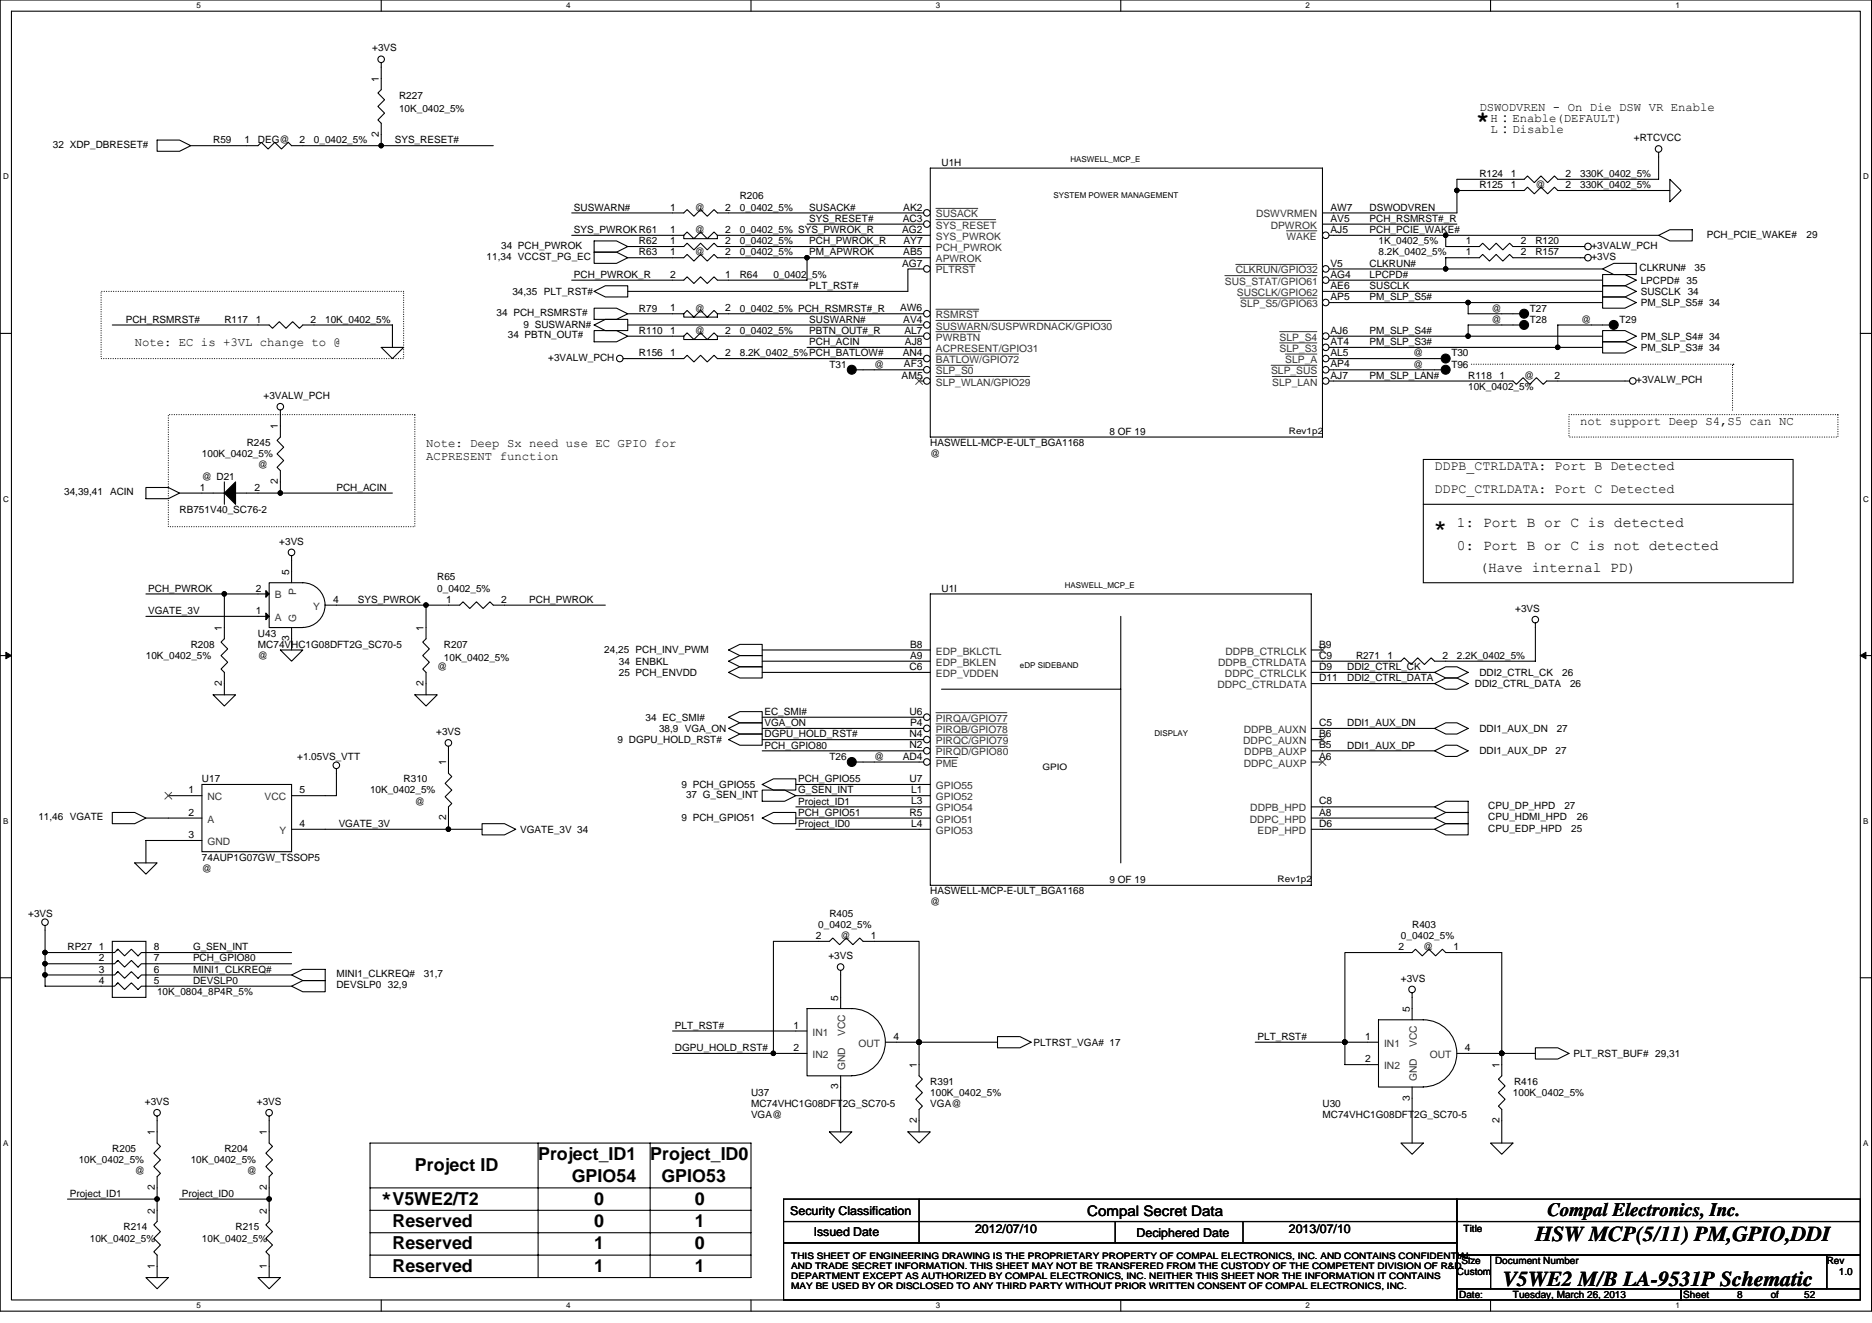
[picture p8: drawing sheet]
<svg xmlns="http://www.w3.org/2000/svg" width="297mm" height="210mm" viewBox="0 0 297 210" stroke-linecap="round" stroke-linejoin="round" font-family="sans-serif">
<path d="M0 0h297v208h-297zM1.8 1.8h293.4v204.4h-293.4z" fill="none" stroke="#000" stroke-width=".17"/>
<g fill="#fff">
<path d="M31.2 .2h.7v1.4h-.7z"/>
<path d="M31.2 206.4h.7v1.5h-.7z"/>
</g>
<path d="M60.5 0v1.8M60.5 206.2v1.8" fill="none" stroke="#000" stroke-width=".17"/>
<g fill="#fff">
<path d="M89.8 .2h.7v1.4h-.7z"/>
<path d="M89.8 206.4h.7v1.5h-.7z"/>
</g>
<path d="M119.2 0v1.8M119.2 206.2v1.8" fill="none" stroke="#000" stroke-width=".17"/>
<g fill="#fff">
<path d="M148.5 .2h.7v1.4h-.7z"/>
<path d="M148.5 206.4h.7v1.5h-.7z"/>
</g>
<path d="M177.8 0v1.8M177.8 206.2v1.8" fill="none" stroke="#000" stroke-width=".17"/>
<g fill="#fff">
<path d="M207.2 .2h.7v1.4h-.7z"/>
<path d="M207.2 206.4h.7v1.5h-.7z"/>
</g>
<path d="M236.5 0v1.8M236.5 206.2v1.8" fill="none" stroke="#000" stroke-width=".17"/>
<g fill="#fff">
<path d="M265.9 .2h.6v1.4h-.6z"/>
<path d="M265.9 206.4h.6v1.5h-.6z"/>
<path d="M.5 27.3h.9v1.4h-.9z"/>
<path d="M295.6 27.3h.9v1.4h-.9z"/>
<path d="M.5 78.4h.9v1.5h-.9z"/>
<path d="M295.6 78.4h.9v1.5h-.9z"/>
</g>
<path d="M0 52.9h1.8M295.2 52.9h1.8" fill="none" stroke="#000" stroke-width=".17"/>
<g fill="#fff">
<path d="M.5 129.6h.8v1.4h-.8z"/>
<path d="M295.6 129.6h.9v1.4h-.9z"/>
</g>
<path d="M0 104h1.8M295.2 104h1.8" fill="none" stroke="#000" stroke-width=".17"/>
<path d="M.9 103.5l.9 .5-.9 .5zM295.2 104l.9-.5v1z" fill="#000" stroke="#000" stroke-width=".16"/>
<g fill="#fff">
<path d="M.5 180.7h.8v1.4h-.8z"/>
<path d="M295.6 180.7h.9v1.4h-.9z"/>
</g>
<g fill="none" stroke="#000" stroke-width=".17">
<path d="M60.5 9.9v2.5M24.9 22.2h3.6l1.8 .9-1.8 .9h-3.6zM30.3 23.1h8.9M60.5 21.3v1.8M78.3 23.1h-30.3M90.7 37.3h16M90.7 33.8h16M94.3 38.2h3.5l1.8 .9-1.8 .9h-3.5zM99.6 39.1h7.1M115.6 39.1h30.2M115.6 37.3h30.2M115.6 33.8h30.2"/>
<path d="M128.1 35.6h17.7M147.6 26.7h62.2v42.6h-62.2zM211.6 37.3h17.8v1.8h3.6M211.6 35.6h19.6M229.4 37.3h33.8M231.2 30.2h8.9M240.1 28.4h-8.9v5.4h-19.6M241.8 39.1h9.7M249 30.2h16M263.2 24.2v4.2h-14.2M263.2 37.3l1.8-.9h3.5v1.8h-3.5zM265 28.4l1.7 1.8-1.7 1.8z"/>
<path d="M17.8 51.6h23.1M49.8 51.6h12.5v3.5M60.5 55.1h3.5l-1.7 1.8zM90.7 44.4h16M94.3 52.5h3.5l1.8 .8-1.8 .9h-3.5zM94.3 40h3.5l1.8 .9-1.8 .9h-3.5zM94.3 48.9h3.5l1.8 .9-1.8 .9h-3.5zM94.3 46.2l1.8-.9h3.5v1.8h-3.5zM94.3 51.6l1.8-.9h3.5v1.8h-3.5zM99.6 40.9h7.1M99.6 49.8h7.1M99.6 53.3h7.1"/>
<path d="M99.6 51.6h46.2M106.7 56.9h-7.8M115.6 49.8h30.2M115.6 53.3h30.2M115.6 56.9h30.2M115.6 40.9h12.5v3.5h-12.5M128.1 40.9h17.7M128.1 55.1h17.7M138.7 58.7h7.1M145.8 42.7h-1.7v3.5h-44.5M211.6 53.3h42.7M211.6 55.1h42.7"/>
<path d="M211.6 48h42.7M211.6 56.9h14.2M211.6 58.7h14.2M211.6 46.2h42.7M211.6 44.4h42.7M211.6 42.7h42.7M233 48v1.8h5.3M233 40.9h-3.6v1.8M238.3 51.6h-5.3v1.7M241.8 40.9h9.7M252.5 51.6h-5.3v3.5M254.3 45.3h3.5l1.8 .9-1.8 .9h-3.5z"/>
<path d="M254.3 54.2h3.5l1.8 .9-1.8 .9h-3.5zM254.3 52.5h3.5l1.8 .8-1.8 .9h-3.5zM254.3 47.1h3.5l1.8 .9-1.8 .9h-3.5zM254.3 42.7l1.8-.9h3.5v1.8h-3.5zM254.3 43.6h3.5l1.8 .8-1.8 .9h-3.5zM23.2 77.3h3.5l1.8 .9-1.8 .9h-3.5zM28.5 78.2h3.5M44.5 65.1v2.5M44.5 76.5v1.7M62.3 78.2h-21.4M211.6 60.5h26.7M225.8 72.9h58.7v19.6h-58.7z"/>
<path d="M247.2 60.5h11.4M23.2 97.8h17.7M23.2 94.2h12.4v5.4M35.6 94.2h5.3M46.3 88.2v2.5M67.6 96v3.6M71.2 96h-17.8M80 96h16.1M225.8 80h58.7M243.6 98.8v6.1h-14.2M33.8 110.2h3.6l-1.8 1.8zM35.6 108.5v1.7"/>
<path d="M44.5 103.1h3.5l-1.7 1.8zM46.3 101.3v1.8M65.8 110.2h3.6l-1.8 1.8zM67.6 108.5v1.7M71.2 118.4v2.5M115.6 103.1l1.8-.9h3.5v1.8h-3.5zM115.6 104.9l1.8-.9h3.5v1.8h-3.5zM115.6 106.7l1.8-.9h3.5v1.8h-3.5zM115.6 115.6l1.8-.9h3.5v1.8h-3.5zM115.6 117.3l1.8-.8h3.5v1.7h-3.5zM115.6 113.8l1.8-.9h3.5v1.8h-3.5zM120.9 117.3h24.9"/>
<path d="M120.9 115.6h24.9M120.9 103.1h24.9M120.9 104.9h24.9M120.9 106.7h24.9M120.9 113.8h24.9M120.9 119.1h24.9M209.8 104.9h10.7M209.8 106.7h17.8M209.8 119.1h17.8M209.8 115.6h17.8M209.8 108.5h17.8M227.6 106.7l1.8-.9h1.8l1.8 .9-1.8 .9h-1.8z"/>
<path d="M227.6 108.5l1.8-.9h1.8l1.8 .9-1.8 .8h-1.8zM227.6 115.6l1.8-.9h1.8l1.8 .9-1.8 .9h-1.8zM227.6 119.1l1.8-.9h1.8l1.8 .9-1.8 .9h-1.8zM17.8 128.9h3.6l1.8 .9-1.8 .9h-3.6zM21.4 136.9h3.5l-1.7 1.8zM23.2 129.8h3.5M26.7 133.3h-3.5v3.6M53.4 122v4.2h-1.8M71.2 129.8v1.8M76.5 131.6h-24.9M76.5 130.7h3.5l1.8 .9-1.8 .9h-3.5zM120.9 129.8l1.8-.9h3.6v1.8h-3.6z"/>
<path d="M120.9 124.5l1.8-.9h3.6v1.7h-3.6zM120.9 125.3h3.6l1.8 .9-1.8 .9h-3.6zM126.3 128h19.5M126.3 126.2h19.5M126.3 124.5h19.5M126.3 129.8h19.5M126.3 131.6h19.5M138.7 120.9h7.1M209.8 131.6h17.8M209.8 129.8h17.8M209.8 128h17.8M227.6 131.6l1.8-.9h3.6v1.8h-3.6z"/>
<path d="M227.6 129.8l1.8-.9h3.6v1.8h-3.6zM227.6 128l1.8-.9h3.6v1.8h-3.6zM0 155.1h1.8M7.2 154.7h8.8M7.2 151.1h8.8M7.2 152.9h8.8M7.2 146.9v9.6h8.8M24.9 151.1h21.4M24.9 156.5h21.4M24.9 154.7h21.4M24.9 152.9h21.4M46.3 154.7l1.7-.9h3.6v1.8h-3.6z"/>
<path d="M46.3 156.5l1.7-.9h3.6v1.8h-3.6zM129.8 149.4h-7.1v17.7M133.4 154v4.2M138.7 149.4h7.1v19.5M222.3 151.1h-8.9v17.8h3.6M224.1 157.5v2.5M231.2 151.1h7.1v17.8M295.2 155.1h1.8M24.9 177.1v2.5M42.7 177.1v2.5M106.7 163.6h19.6M106.7 167.1h19.6"/>
<path d="M131.6 179.6h3.6l-1.8 1.8zM133.4 172.5v7.1M142.3 165.4h16M144.1 179.6h3.5l-1.8 1.8zM145.8 177.8v1.8M158.3 164.5h3.5l1.8 .9-1.8 .8h-3.5zM217 165.4h-17.8M224.1 174.2v7.2M233 167.1h10.6M238.3 177.8v3.6M243.6 166.2h3.6l1.8 .9-1.8 .9h-3.6zM10.7 190.2h14.2v1.8"/>
<path d="M24.9 188.5v1.7M28.5 190.2h14.2v1.8M42.7 188.5v1.7M58.7 188.5h60.5M58.7 181.4h60.5v21.3h-60.5zM58.7 192h60.5M58.7 195.6h60.5M58.7 199.1h60.5M85.4 181.4v21.3M103.2 181.4v21.3M124.3 190.2h106.9v3.6h-106.9zM124.3 193.8h106.9v3.4h-106.9z"/>
<path d="M124.3 197.2h106.9v9h-106.9zM145.8 190.2v7M177 193.8v3.4M197.2 193.8v3.4M222.3 181.4h3.5l-1.7 1.7zM231.2 190.2h64v3.6h-64zM231.2 193.8h64v5.3h-64zM231.2 199.1h5.3v5.4h-5.3zM236.5 199.1h53.4v5.4h-53.4zM236.5 181.4h3.6l-1.8 1.7zM289.9 199.1h5.3v5.4h-5.3zM23.2 202.7h3.5l-1.8 1.8z"/>
<path d="M24.9 200.9v1.8M40.9 202.7h3.6l-1.8 1.8zM42.7 200.9v1.8M231.2 204.5h35.5v1.7h-35.5zM266.7 204.5h28.5v1.7h-28.5z"/>
<circle cx="60.5" cy="9.4" r=".52"/>
<circle cx="252" cy="39.1" r=".52"/>
<circle cx="263.2" cy="23.6" r=".52"/>
<circle cx="98.3" cy="56.9" r=".52"/>
<circle cx="252" cy="40.9" r=".52"/>
<circle cx="44.5" cy="64.5" r=".52"/>
<circle cx="259.1" cy="60.4" r=".52"/>
<circle cx="46.3" cy="87.6" r=".52"/>
<circle cx="243.6" cy="98.3" r=".52"/>
<circle cx="71.1" cy="117.9" r=".52"/>
<circle cx="53.4" cy="121.4" r=".52"/>
<circle cx="7.1" cy="146.3" r=".52"/>
<circle cx="133.4" cy="153.4" r=".52"/>
<circle cx="224.1" cy="157" r=".52"/>
<circle cx="24.9" cy="176.5" r=".52"/>
<circle cx="42.7" cy="176.5" r=".52"/>
</g>
<path d="M16 46.2h48v10.7h-48zM233.5 57.8h41.6M274.9 58h.1M275.1 57.8h.1M26.7 65.8h39.1v17.8h-39.1zM249 65.8h42.6v3.5h-42.6zM274.9 65.1v-7.1" fill="none" stroke="#000" stroke-width=".17" stroke-dasharray="0 .3"/>
<g fill="#000" stroke="#000" stroke-width=".17">
<circle cx="60.5" cy="23.1" r=".35"/>
<circle cx="229.4" cy="37.3" r=".35"/>
<circle cx="231.2" cy="30.2" r=".35"/>
<circle cx="128" cy="40.9" r=".35"/>
<circle cx="229.4" cy="42.7" r=".35"/>
<circle cx="232.9" cy="48" r=".35"/>
<circle cx="232.9" cy="53.3" r=".35"/>
<circle cx="247.2" cy="55.1" r=".35"/>
<circle cx="44.5" cy="78.2" r=".35"/>
<circle cx="35.6" cy="94.2" r=".35"/>
<circle cx="67.6" cy="96" r=".35"/>
<circle cx="71.1" cy="131.6" r=".35"/>
<circle cx="7.1" cy="152.9" r=".35"/>
<circle cx="7.1" cy="151.1" r=".35"/>
<circle cx="7.1" cy="154.7" r=".35"/>
<circle cx="122.7" cy="167.1" r=".35"/>
<circle cx="145.8" cy="165.3" r=".35"/>
<circle cx="213.4" cy="165.3" r=".35"/>
<circle cx="238.3" cy="167.1" r=".35"/>
<circle cx="24.9" cy="190.2" r=".35"/>
<circle cx="42.7" cy="190.2" r=".35"/>
</g>
<circle cx="147.1" cy="33.8" r=".52" fill="#fff" stroke="#000" stroke-width=".17"/>
<path d="M145.8 33.8h.8" fill="none" stroke="#000" stroke-width=".17"/>
<path d="M148.5 33.1h6.6" fill="none" stroke="#333" stroke-width=".16"/>
<circle cx="147.1" cy="42.7" r=".52" fill="#fff" stroke="#000" stroke-width=".17"/>
<path d="M145.8 39.1h1.8M145.8 37.3h1.8M145.8 42.7h.8" fill="none" stroke="#000" stroke-width=".17"/>
<path d="M148.5 42h6.2" fill="none" stroke="#333" stroke-width=".16"/>
<circle cx="147.1" cy="35.5" r=".52" fill="#fff" stroke="#000" stroke-width=".17"/>
<path d="M145.8 35.6h.8M145.8 40.9h1.8" fill="none" stroke="#000" stroke-width=".17"/>
<path d="M148.5 34.8h9.5" fill="none" stroke="#333" stroke-width=".16"/>
<circle cx="147.1" cy="49.8" r=".52" fill="#fff" stroke="#000" stroke-width=".17"/>
<path d="M145.8 49.8h.8M145.8 55.1h1.8" fill="none" stroke="#000" stroke-width=".17"/>
<path d="M148.5 49.1h6.8" fill="none" stroke="#333" stroke-width=".16"/>
<circle cx="147.1" cy="56.9" r=".52" fill="#fff" stroke="#000" stroke-width=".17"/>
<path d="M145.8 56.9h.8" fill="none" stroke="#000" stroke-width=".17"/>
<path d="M148.5 56.2h13.1" fill="none" stroke="#333" stroke-width=".16"/>
<circle cx="147.1" cy="53.3" r=".52" fill="#fff" stroke="#000" stroke-width=".17"/>
<path d="M145.8 53.3h.8" fill="none" stroke="#000" stroke-width=".17"/>
<path d="M148.5 52.6h7.1" fill="none" stroke="#333" stroke-width=".16"/>
<circle cx="147.1" cy="51.6" r=".52" fill="#fff" stroke="#000" stroke-width=".17"/>
<path d="M145.8 51.6h.8" fill="none" stroke="#000" stroke-width=".17"/>
<path d="M148.5 50.8h27.8" fill="none" stroke="#333" stroke-width=".16"/>
<circle cx="147.1" cy="58.7" r=".52" fill="#fff" stroke="#000" stroke-width=".17"/>
<path d="M145.8 58.7h.8" fill="none" stroke="#000" stroke-width=".17"/>
<path d="M148.5 58h5.9" fill="none" stroke="#333" stroke-width=".16"/>
<circle cx="147.1" cy="60.4" r=".52" fill="#fff" stroke="#000" stroke-width=".17"/>
<path d="M209.8 35.6h1.8M209.8 33.8h1.8M145.8 60.5h.8" fill="none" stroke="#000" stroke-width=".17"/>
<path d="M145.3 59.9l1.1 1.1M146.4 59.9l-1.1 1.1" fill="none" stroke="#4c4c4c" stroke-width=".16"/>
<path d="M148.5 59.7h14.9" fill="none" stroke="#333" stroke-width=".16"/>
<circle cx="210.4" cy="37.3" r=".52" fill="#fff" stroke="#000" stroke-width=".17"/>
<path d="M210.9 37.3h.7" fill="none" stroke="#000" stroke-width=".17"/>
<path d="M204.1 36.6h4.9" fill="none" stroke="#333" stroke-width=".16"/>
<circle cx="210.4" cy="44.4" r=".52" fill="#fff" stroke="#000" stroke-width=".17"/>
<path d="M210.9 44.4h.7" fill="none" stroke="#000" stroke-width=".17"/>
<path d="M194.3 43.7h14.7" fill="none" stroke="#333" stroke-width=".16"/>
<circle cx="210.4" cy="42.7" r=".52" fill="#fff" stroke="#000" stroke-width=".17"/>
<path d="M209.8 46.2h1.8M210.9 42.7h.7" fill="none" stroke="#000" stroke-width=".17"/>
<path d="M196.1 42h12.9" fill="none" stroke="#333" stroke-width=".16"/>
<circle cx="210.4" cy="53.3" r=".52" fill="#fff" stroke="#000" stroke-width=".17"/>
<path d="M210.9 53.3h.7" fill="none" stroke="#000" stroke-width=".17"/>
<path d="M203 52.6h6" fill="none" stroke="#333" stroke-width=".16"/>
<circle cx="210.4" cy="48" r=".52" fill="#fff" stroke="#000" stroke-width=".17"/>
<path d="M210.9 48h.7" fill="none" stroke="#000" stroke-width=".17"/>
<path d="M196.8 47.3h12.2" fill="none" stroke="#333" stroke-width=".16"/>
<circle cx="210.4" cy="55.1" r=".52" fill="#fff" stroke="#000" stroke-width=".17"/>
<path d="M210.9 55.1h.7" fill="none" stroke="#000" stroke-width=".17"/>
<path d="M203 54.4h6" fill="none" stroke="#333" stroke-width=".16"/>
<circle cx="210.4" cy="60.4" r=".52" fill="#fff" stroke="#000" stroke-width=".17"/>
<path d="M210.9 60.5h.7" fill="none" stroke="#000" stroke-width=".17"/>
<path d="M201.9 59.7h7.1" fill="none" stroke="#333" stroke-width=".16"/>
<circle cx="210.4" cy="58.7" r=".52" fill="#fff" stroke="#000" stroke-width=".17"/>
<path d="M210.9 58.7h.7" fill="none" stroke="#000" stroke-width=".17"/>
<path d="M201.7 58h7.3" fill="none" stroke="#333" stroke-width=".16"/>
<circle cx="210.4" cy="56.9" r=".52" fill="#fff" stroke="#000" stroke-width=".17"/>
<g fill="none" stroke="#000" stroke-width=".17">
<path d="M60.5 12.4v1.8l-.5 .6 1 1-1 1.1 1 1-1 1.1 .5 .6v1.7M39.2 23.1h1.7l.6-.5 1 1 1.1-1 1.1 1 1-1 .6 .5h1.7M106.7 33.8h1.8l.5-.5 1.1 1 1.1-1 1 1 1.1-1 .5 .5h1.8M106.7 39.1h1.8l.5-.5 1.1 1 1.1-1 1 1 1.1-1 .5 .5h1.8M106.7 37.3h1.8M108.5 37.3l.5-.5 1.1 1.1 1.1-1.1 1 1.1 1.1-1.1 .5 .5M108.5 37.3v.6h5.3v-.6M113.8 37.3h1.8M233 39.1h1.7l.6-.5 1 1 1.1-1 1.1 1 1-1 .6 .5h1.7M240.1 30.2h1.7l.6-.5 1.1 1.1 1-1.1 1.1 1.1 1.1-1.1 .5 .5h1.8M240.1 28.4h1.7l.6-.5 1.1 1.1 1-1.1 1.1 1.1 1.1-1.1 .5 .5h1.8M40.9 51.6h1.8l.5 .5 1.1-1.1 1.1 1.1 1-1.1 1.1 1.1 .5-.5h1.8"/>
<path d="M106.7 40.9h1.8l.5-.5 1.1 1 1.1-1 1 1 1.1-1 .5 .5h1.8M106.7 44.4h1.8l.5-.5 1.1 1.1 1.1-1.1 1 1.1 1.1-1.1 .5 .5h1.8M106.7 53.3h1.8M106.7 49.8h1.8M108.5 53.3l.5-.5 1.1 1.1 1.1-1.1 1 1.1 1.1-1.1 .5 .5M108.5 53.3v.6h5.3v-.6M108.5 49.8l.5-.5 1.1 1 1.1-1 1 1 1.1-1 .5 .5M108.5 49.8v.5h5.3v-.5M113.8 53.3h1.8M113.8 49.8h1.8M135.9 58.7h2.8M210.9 56.9h.7"/>
<path d="M225.8 58.7h2.9M233 40.9h1.7l.6-.5 1 1 1.1-1 1.1 1 1-1 .6 .5h1.7M238.3 49.8h2.8M252.5 51.6h2.9M32 78.2h3.6M35.6 76.5v3.5M40.9 78.2h-3.5M44.5 67.6v1.7l-.5 .6 1 1.1-1 1 1 1.1-1 1 .5 .6v1.8M238.3 60.5h1.8l.5 .5 1.1-1.1 1 1.1 1.1-1.1 1.1 1.1 .5-.5h1.8M35.6 99.6v1.7l-.5 .6 1 1.1-1 1 1 1.1-1 1.1 .5 .5v1.8M40.9 94.2h1.8M40.9 97.8h1.8"/>
<path d="M46.3 90.7v1.8M46.3 99.6v1.7M48 99.5a3.5 3.5 0 0 0 3.6-3.5 3.5 3.5 0 0 0-3.6-3.5h-5.3v7.1h5.3M51.6 96h1.8M67.6 99.6v1.7l-.5 .6 1 1.1-1 1 1 1.1-1 1.1 .5 .5v1.8M71.2 96h1.7l.6-.5 1 1 1.1-1 1.1 1 1-1 .6 .5h1.7M147.6 94.2h60.5v46.3h-60.5zM177.8 97.8v39.1M145.8 103.1h1.8M149.4 109.3h28.4M208.1 104.9h1.7M208.1 103.1h1.7"/>
<path d="M208.1 115.6h1.7M208.1 108.5h1.7M208.1 106.7h1.7M220.5 104.9h1.8l.5-.5 1.1 1 1.1-1 1 1 1.1-1 .5 .5h1.8M26.7 133.3h5.3M26.7 129.8h5.3M26.7 126.2h5.3M32 124.5h14.3v10.6h-14.3zM46.3 126.2h5.3M46.3 131.6h5.3M71.2 120.9v1.8l.5 .5-1.1 1.1 1.1 1-1.1 1.1 1.1 1.1-.5 .5v1.8M135.9 120.9h2.8"/>
<path d="M208.1 129.8h1.7M208.1 131.6h1.7M208.1 128h1.7M16 151.1h2.2l.5-.5 1.1 1.1 1-1.1 1.1 1.1 .5-.6h2.5M16 152.9h2.2l.5-.5 1.1 1 1-1 1.1 1 .5-.5h2.5M16 154.7h2.2l.5-.5 1.1 1 1-1 1.1 1 .5-.5h2.5M16 156.5h2.2l.5-.6 1.1 1.1 1-1.1 1.1 1.1 .5-.5h2.5M17.8 149.4h5.4v8.8h-5.4zM18.7 150.6l-.2 .2M18.7 152.4l-.2 .1M18.7 154.2l-.2 .1M129.8 149.4h1.8l.5-.6 1.1 1.1 1.1-1.1 1 1.1 1.1-1.1 .5 .6h1.8"/>
<path d="M133.4 158.2v1.8M222.3 151.1h1.8l.5-.5 1.1 1.1 1-1.1 1.1 1.1 1.1-1.1 .5 .5h1.8M24.9 179.6v1.8l.6 .5-1.1 1.1 1.1 1-1.1 1.1 1.1 1.1-.6 .5v1.8M42.7 179.6v1.8l.5 .5-1 1.1 1 1-1 1.1 1 1.1-.5 .5v1.8M126.3 167.1h1.8M126.3 163.6h1.8M133.4 170.7v1.8M135.1 170.7a5.3 5.3 0 0 0 5.4-5.4 5.3 5.3 0 0 0-5.4-5.3h-7v10.7h7.1M140.5 165.4h1.8M145.8 168.9v1.8l.6 .5-1.1 1.1 1.1 1.1-1.1 1 1.1 1.1-.6 .5v1.8M217 165.4h1.7M217 168.9h1.7"/>
<path d="M224.1 160v1.8M224.1 172.5v1.7M225.8 172.4a5.3 5.3 0 0 0 5.4-5.3 5.3 5.3 0 0 0-5.4-5.3h-7.1v10.7h7.1M231.2 167.1h1.8M238.3 168.9v1.8l-.5 .5 1 1.1-1 1.1 1 1-1 1.1 .5 .5v1.8M24.9 192v1.8l-.5 .5 1.1 1.1-1.1 1.1 1.1 1-1.1 1.1 .5 .5v1.8M42.7 192v1.8l-.5 .5 1 1.1-1 1.1 1 1-1 1.1 .5 .5v1.8"/>
</g>
<path d="M203.9 56.2h5.1" fill="none" stroke="#333" stroke-width=".16"/>
<g fill="#000" stroke="#000" stroke-width=".17">
<path d="M37.4 76.5v3.5l-1.8-1.8zM42.2 93.7l.5 .5-.5 .6zM42.2 97.3l.5 .5-.5 .5z"/>
<circle cx="135.2" cy="58.7" r=".71"/>
<circle cx="229.4" cy="58.7" r=".71"/>
<circle cx="241.8" cy="49.8" r=".71"/>
<circle cx="256.1" cy="51.6" r=".71"/>
<circle cx="135.2" cy="120.9" r=".71"/>
</g>
<path d="M209.3 102.6l1.1 1.1M210.4 102.6l-1.1 1.1M26.2 125.7l1.1 1.1M27.2 125.7l-1 1.1" fill="none" stroke="#4c4c4c" stroke-width=".16"/>
<circle cx="147.1" cy="113.8" r=".52" fill="#fff" stroke="#000" stroke-width=".17"/>
<path d="M145.8 113.8h.8" fill="none" stroke="#000" stroke-width=".17"/>
<path d="M148.5 113.1h11.3" fill="none" stroke="#333" stroke-width=".16"/>
<circle cx="147.1" cy="115.6" r=".52" fill="#fff" stroke="#000" stroke-width=".17"/>
<path d="M145.8 115.6h.8" fill="none" stroke="#000" stroke-width=".17"/>
<path d="M148.5 114.9h11.3" fill="none" stroke="#333" stroke-width=".16"/>
<circle cx="147.1" cy="117.3" r=".52" fill="#fff" stroke="#000" stroke-width=".17"/>
<path d="M145.8 117.3h.8" fill="none" stroke="#000" stroke-width=".17"/>
<path d="M148.5 116.6h11.3" fill="none" stroke="#333" stroke-width=".16"/>
<circle cx="147.1" cy="119.1" r=".52" fill="#fff" stroke="#000" stroke-width=".17"/>
<path d="M145.8 119.1h.8" fill="none" stroke="#000" stroke-width=".17"/>
<path d="M148.5 118.4h11.3" fill="none" stroke="#333" stroke-width=".16"/>
<circle cx="147.1" cy="120.9" r=".52" fill="#fff" stroke="#000" stroke-width=".17"/>
<g fill="none" stroke="#000" stroke-width=".17">
<path d="M106.7 56.9h1.8l.5-.5 1.1 1 1.1-1 1 1 1.1-1 .5 .5h1.8M225.8 56.9h2.9M238.3 51.6h2.8M145.8 104.9h1.8M145.8 106.7h1.8M208.1 119.1h1.7M208.1 117.3h1.7M145.8 120.9h.8M145.8 124.5h1.8M145.8 126.2h1.8M145.8 128h1.8M145.8 129.8h1.8"/>
<path d="M145.8 131.6h1.8M208.1 120.9h1.7"/>
</g>
<path d="M148.5 120.2h3.5" fill="none" stroke="#333" stroke-width=".16"/>
<path d="M209.3 116.8l1.1 1.1M210.4 116.8l-1.1 1.1M209.3 120.4l1.1 1.1M210.4 120.4l-1.1 1.1" fill="none" stroke="#4c4c4c" stroke-width=".16"/>
<g fill="#000" stroke="#000" stroke-width=".17">
<circle cx="60.5" cy="23.1" r=".35"/>
<circle cx="229.4" cy="37.3" r=".35"/>
<circle cx="231.2" cy="30.2" r=".35"/>
<circle cx="128" cy="40.9" r=".35"/>
<circle cx="229.4" cy="56.9" r=".71"/>
<circle cx="229.4" cy="42.7" r=".35"/>
<circle cx="232.9" cy="48" r=".35"/>
<circle cx="232.9" cy="53.3" r=".35"/>
<circle cx="241.8" cy="51.6" r=".71"/>
<circle cx="247.2" cy="55.1" r=".35"/>
<circle cx="44.5" cy="78.2" r=".35"/>
<circle cx="35.6" cy="94.2" r=".35"/>
<circle cx="67.6" cy="96" r=".35"/>
<circle cx="71.1" cy="131.6" r=".35"/>
<circle cx="7.1" cy="152.9" r=".35"/>
<circle cx="7.1" cy="151.1" r=".35"/>
<circle cx="7.1" cy="154.7" r=".35"/>
<circle cx="122.7" cy="167.1" r=".35"/>
<circle cx="145.8" cy="165.3" r=".35"/>
<circle cx="213.4" cy="165.3" r=".35"/>
<circle cx="238.3" cy="167.1" r=".35"/>
<circle cx="24.9" cy="190.2" r=".35"/>
<circle cx="42.7" cy="190.2" r=".35"/>
</g>
<text font-size="4.8" x="227.6" y="86.1">*</text>
<text font-size="3.5" x="234.2" y="20">*</text>
<g font-size="3.4">
<text x="243.6" y="196.8">HSW MCP(5/11) PM,GPIO,DDI</text>
<text x="238.5" y="204">V5WE2 M/B LA-9531P Schematic</text>
</g>
<text font-size="3" x="245.6" y="193">Compal Electronics, Inc.</text>
<g font-size="2.8">
<text x="65.8" y="185.8">Project ID</text>
<text x="85.4" y="184">Project_ID1</text>
<text x="103.2" y="184">Project_ID0</text>
<text x="60.5" y="190.8">*V5WE2/T2</text>
<text x="90.7" y="187.6">GPIO54</text>
<text x="94.3" y="191.1">0</text>
<text x="104.9" y="187.6">GPIO53</text>
<text x="110.3" y="191.1">0</text>
<text x="62.3" y="194.7">Reserved</text>
<text x="94.3" y="194.7">0</text>
<text x="110.3" y="194.7">1</text>
<text x="62.3" y="201.8">Reserved</text>
<text x="62.3" y="198.2">Reserved</text>
<text x="94.3" y="198.2">1</text>
<text x="94.3" y="201.8">1</text>
<text x="110.3" y="201.8">1</text>
<text x="110.3" y="198.2">0</text>
</g>
<g font-size="2.3">
<text x="231.2" y="83.6">1: Port B or C is detected</text>
<text x="231.2" y="87.2">0: Port B or C is not detected</text>
<text x="234.7" y="90.7">(Have internal PD)</text>
<text x="172.5" y="192.8">Compal Secret Data</text>
</g>
<g font-size="2.1">
<text x="227.6" y="74.6">DDPB_CTRLDATA: Port B Detected</text>
<text x="227.6" y="78.1">DDPC_CTRLDATA: Port C Detected</text>
</g>
<g font-size="1.9">
<text x="234.7" y="17.6">DSWODVREN - On Die DSW VR Enable</text>
<text x="236.5" y="21.1">L：Disable</text>
<text x="236.5" y="19.3">H：Enable(DEFAULT)</text>
<text x="21.4" y="54.9">Note: EC is +3VL change to @</text>
<text x="67.6" y="70.9">Note: Deep Sx need use EC GPIO for</text>
<text x="250.7" y="67.4">not support Deep S4,S5 can NC</text>
<text x="67.6" y="73">ACPRESENT function</text>
<text x="125.4" y="192.7">Security Classification</text>
<text x="129.1" y="196.1">Issued Date</text>
<text x="154.7" y="195.6">2012/07/10</text>
<text x="180.3" y="196.3">Deciphered Date</text>
<text x="204.5" y="195.6">2013/07/10</text>
</g>
<g font-size="1.6">
<text x="59.1" y="8.2">+3VS</text>
<text x="60.1" y="13" transform="rotate(-90 60.1 13)">1</text>
<text x="63.3" y="15.6">R227</text>
<text x="63.3" y="17.8">10K_0402_5%</text>
<text x="8.4" y="23.5">32 XDP_DBRESET#</text>
<text x="33.8" y="22.8">R59</text>
<text x="38.8" y="22.7">1</text>
<text x="40.9" y="22.8">DEG@</text>
<text x="47.5" y="22.7">2</text>
<text x="49.8" y="22.8">0_0402_5%</text>
<text x="60.1" y="21.7" transform="rotate(-90 60.1 21.7)">2</text>
<text x="62.6" y="22.8">SYS_RESET#</text>
<text x="259.3" y="22.4">+RTCVCC</text>
<text x="149.4" y="26.3">U1H</text>
<text x="234.7" y="29.9">R125</text>
<text x="234.7" y="28.1">R124</text>
<text x="239.7" y="29.8">1</text>
<text x="239.7" y="28.1">1</text>
<text x="243.6" y="29.9">@</text>
<text x="248.4" y="29.8">2</text>
<text x="248.4" y="28.1">2</text>
<text x="250.7" y="29.9">330K_0402_5%</text>
<text x="250.7" y="28.1">330K_0402_5%</text>
<text x="91.1" y="33.4">SUSWARN#</text>
<text x="106.4" y="33.4">1</text>
<text x="110.3" y="33.4">@</text>
<text x="115.1" y="33.4">2</text>
<text x="117.4" y="31.6">R206</text>
<text x="117.4" y="33.4">0_0402_5%</text>
<text x="128.4" y="35.2">SYS_RESET#</text>
<text x="128.4" y="33.4">SUSACK#</text>
<text x="143.2" y="35.2">AC3</text>
<text x="143.3" y="33.4">AK2</text>
<text x="211.1" y="35.2">AV5</text>
<text x="211.1" y="33.4">AW7</text>
<text x="217.3" y="33.4">DSWODVREN</text>
<text x="217.3" y="35.2">PCH_RSMRST#_R</text>
<text x="77.2" y="41.3">11,34 VCCST_PG_EC</text>
<text x="79.5" y="39.5">34 PCH_PWROK</text>
<text x="91.1" y="37">SYS_PWROK R61</text>
<text x="101.4" y="40.5">R63</text>
<text x="101.4" y="38.8">R62</text>
<text x="106.4" y="40.5">1</text>
<text x="106.4" y="38.7">1</text>
<text x="106.4" y="37">1</text>
<text x="110.3" y="40.5">@</text>
<text x="110.3" y="37">@</text>
<text x="115.1" y="40.5">2</text>
<text x="115.1" y="38.7">2</text>
<text x="115.1" y="37">2</text>
<text x="117.4" y="40.5">0_0402_5%</text>
<text x="117.4" y="38.8">0_0402_5%</text>
<text x="117.4" y="37">0_0402_5% SYS_PWROK_R</text>
<text x="128.4" y="40.5">PM_APWROK</text>
<text x="128.4" y="38.8">PCH_PWROK_R</text>
<text x="143.1" y="37">AG2</text>
<text x="143.3" y="40.5">AB5</text>
<text x="143.4" y="38.7">AY7</text>
<text x="211.1" y="37">AJ5</text>
<text x="217.3" y="37">PCH_PCIE_WAKE#</text>
<text x="218.7" y="38.8">1K_0402_5%</text>
<text x="218.7" y="40.5">8.2K_0402_5%</text>
<text x="232.6" y="38.7">1</text>
<text x="232.6" y="40.5">1</text>
<text x="241.3" y="38.7">2</text>
<text x="241.3" y="40.5">2</text>
<text x="243.6" y="38.8">R120</text>
<text x="243.6" y="40.5">R157</text>
<text x="252.5" y="41.3">+3VS</text>
<text x="252.5" y="39.5">+3VALW_PCH</text>
<text x="270.8" y="37.7">PCH_PCIE_WAKE#</text>
<text x="286.7" y="37.7">29</text>
<text x="81.3" y="46.8">34,35 PLT_RST#</text>
<text x="91.1" y="44.1">PCH_PWROK_R</text>
<text x="106.4" y="44.1">2</text>
<text x="115.1" y="44.1">1</text>
<text x="117.4" y="44.1">R64</text>
<text x="122.7" y="44.1">0_0402_5%</text>
<text x="128.4" y="45.9">PLT_RST#</text>
<text x="143.1" y="42.3">AG7</text>
<text x="211.1" y="45.8">AE6</text>
<text x="211.1" y="44.1">AG4</text>
<text x="211.1" y="42.3">V5</text>
<text x="211.1" y="47.6">AP5</text>
<text x="217.3" y="44.1">LPCPD#</text>
<text x="217.3" y="42.3">CLKRUN#</text>
<text x="217.3" y="45.9">SUSCLK</text>
<text x="217.3" y="47.6">PM_SLP_S5#</text>
<text x="260.2" y="43">CLKRUN#</text>
<text x="260.3" y="46.8">SUSCLK</text>
<text x="260.3" y="45">LPCPD#</text>
<text x="267.6" y="45">35</text>
<text x="267.8" y="46.8">34</text>
<text x="268.9" y="43">35</text>
<text x="20" y="51.2">PCH_RSMRST#</text>
<text x="35.6" y="51.2">R117</text>
<text x="40.6" y="51.2">1</text>
<text x="49.3" y="51.2">2</text>
<text x="51.6" y="51.2">10K_0402_5%</text>
<text x="78.8" y="50.1">34 PCH_RSMRST#</text>
<text x="80.6" y="53.7">34 PBTN_OUT#</text>
<text x="83.1" y="52.1">9 SUSWARN#</text>
<text x="101.4" y="53">R110</text>
<text x="101.4" y="49.4">R79</text>
<text x="106.4" y="53">1</text>
<text x="106.4" y="49.4">1</text>
<text x="110.3" y="53">@</text>
<text x="110.3" y="49.4">@</text>
<text x="115.1" y="53">2</text>
<text x="115.1" y="49.4">2</text>
<text x="117.4" y="53">0_0402_5%</text>
<text x="117.4" y="49.4">0_0402_5% PCH_RSMRST#_R</text>
<text x="128.4" y="51.2">SUSWARN#</text>
<text x="128.4" y="53">PBTN_OUT#_R</text>
<text x="142.8" y="49.4">AW6</text>
<text x="143.3" y="51.2">AV4</text>
<text x="143.5" y="53">AL7</text>
<text x="211.1" y="53">AJ6</text>
<text x="217.3" y="53">PM_SLP_S4#</text>
<text x="236.7" y="49.4">@</text>
<text x="236.7" y="51.2">@</text>
<text x="242.7" y="49.4">T27</text>
<text x="242.7" y="51.2">T28</text>
<text x="250.9" y="51.2">@</text>
<text x="257" y="51.2">T29</text>
<text x="260.3" y="53.9">PM_SLP_S4# 34</text>
<text x="260.3" y="48.5">PM_SLP_S5# 34</text>
<text x="87" y="57.3">+3VALW_PCH</text>
<text x="101.4" y="56.5">R156</text>
<text x="106.4" y="56.5">1</text>
<text x="115.1" y="56.5">2</text>
<text x="117.4" y="56.5">8.2K_0402_5%PCH_BATLOW#</text>
<text x="128.4" y="54.8">PCH_ACIN</text>
<text x="131.6" y="58.3">T31</text>
<text x="138.7" y="58.3">@</text>
<text x="143.2" y="56.5">AN4</text>
<text x="143.4" y="58.3">AF3</text>
<text x="143.6" y="54.7">AJ8</text>
<text x="211.1" y="54.7">AT4</text>
<text x="211.1" y="58.3">AP4</text>
<text x="211.1" y="56.5">AL5</text>
<text x="217.3" y="54.8">PM_SLP_S3#</text>
<text x="224.2" y="58.3">@</text>
<text x="224.2" y="56.5">@</text>
<text x="230.3" y="58.3">T96</text>
<text x="230.3" y="56.5">T30</text>
<text x="260.3" y="55.6">PM_SLP_S3# 34</text>
<text x="41.8" y="63.3">+3VALW_PCH</text>
<text x="143.1" y="60.1">AM5</text>
<text x="211.1" y="60.1">AJ7</text>
<text x="217.3" y="60.1">PM_SLP_LAN#</text>
<text x="233" y="60.1">R118</text>
<text x="233" y="61.9">10K_0402_5%</text>
<text x="237.9" y="60.1">1</text>
<text x="241.8" y="60.1">@</text>
<text x="246.7" y="60.1">2</text>
<text x="259.6" y="60.8">+3VALW_PCH</text>
<text x="39.2" y="70.8">R245</text>
<text x="44.1" y="68.1" transform="rotate(-90 44.1 68.1)">1</text>
<text x="147.6" y="70.8">HASWELL-MCP-E-ULT_BGA1168</text>
<text x="176.1" y="69">8 OF 19</text>
<text x="31.7" y="77.9">1</text>
<text x="32" y="72.5">100K_0402_5%</text>
<text x="32" y="76.1">@ D21</text>
<text x="40.4" y="77.9">2</text>
<text x="40.9" y="74.3">@</text>
<text x="44.1" y="76.8" transform="rotate(-90 44.1 76.8)">2</text>
<text x="53.4" y="77.9">PCH_ACIN</text>
<text x="147.6" y="72.5">@</text>
<text x="10.2" y="78.6">34,39,41</text>
<text x="17.5" y="78.6">ACIN</text>
<text x="28.5" y="81.4">RB751V40_SC76-2</text>
<text x="44.3" y="86.4">+3VS</text>
<text x="23.5" y="93.9">PCH_PWROK</text>
<text x="40.6" y="93.9">2</text>
<text x="45.9" y="91.2" transform="rotate(-90 45.9 91.2)">5</text>
<text x="52.8" y="95.6">4</text>
<text x="56.8" y="95.7">SYS_PWROK</text>
<text x="69.4" y="92.1">R65</text>
<text x="69.4" y="93.9">0_0402_5%</text>
<text x="70.8" y="95.6">1</text>
<text x="79.5" y="95.6">2</text>
<text x="84" y="95.7">PCH_PWROK</text>
<text x="149.4" y="93.9">U1I</text>
<text x="23.5" y="97.4">VGATE_3V</text>
<text x="35.2" y="100.1" transform="rotate(-90 35.2 100.1)">1</text>
<text x="40.6" y="97.4">1</text>
<text x="40.9" y="101">U43</text>
<text x="45.9" y="101.7" transform="rotate(-90 45.9 101.7)">3</text>
<text x="67.2" y="100.1" transform="rotate(-90 67.2 100.1)">1</text>
<text x="240.4" y="97.1">+3VS</text>
<text x="23.2" y="104.5">10K_0402_5%</text>
<text x="30.3" y="102.8">R208</text>
<text x="40.9" y="102.8">MC74VHC1G08DFT2G_SC70-5</text>
<text x="40.9" y="104.5">@</text>
<text x="69.4" y="106.3">@</text>
<text x="70.4" y="102.8">R207</text>
<text x="70.4" y="104.9">10K_0402_5%</text>
<text x="95.9" y="103.7">24,25 PCH_INV_PWM</text>
<text x="98.2" y="105.4">34 ENBKL</text>
<text x="98.2" y="107.2">25 PCH_ENVDD</text>
<text x="144.3" y="106.3">C6</text>
<text x="144.4" y="102.7">B8</text>
<text x="144.4" y="104.5">A9</text>
<text x="209.3" y="104.5">C9</text>
<text x="209.3" y="102.7">B9</text>
<text x="209.3" y="106.3">D9</text>
<text x="213.8" y="106.3">DDI2_CTRL_CK</text>
<text x="215.2" y="104.5">R271</text>
<text x="220.2" y="104.5">1</text>
<text x="228.9" y="104.5">2</text>
<text x="231.2" y="104.5">2.2K_0402_5%</text>
<text x="234.7" y="107.2">DDI2_CTRL_CK</text>
<text x="247.9" y="107.2">26</text>
<text x="35.2" y="108.8" transform="rotate(-90 35.2 108.8)">2</text>
<text x="67.2" y="108.8" transform="rotate(-90 67.2 108.8)">2</text>
<text x="121.3" y="113.4">EC_SMI#</text>
<text x="144.3" y="113.4">U6</text>
<text x="209.3" y="108.1">D11</text>
<text x="213.8" y="108.1">DDI2_CTRL_DATA</text>
<text x="234" y="109">DDI2_CTRL_DATA</text>
<text x="249.1" y="109">26</text>
<text x="69.2" y="116.6">+3VS</text>
<text x="98" y="117.9">9 DGPU_HOLD_RST#</text>
<text x="102.4" y="114.3">34 EC_SMI#</text>
<text x="104.6" y="116.1">38,9 VGA_ON</text>
<text x="121.3" y="118.8">PCH_GPIO80</text>
<text x="121.3" y="117">DGPU_HOLD_RST#</text>
<text x="121.3" y="115.2">VGA_ON</text>
<text x="144.3" y="117">N4</text>
<text x="144.3" y="118.7">N2</text>
<text x="144.4" y="115.2">P4</text>
<text x="209.3" y="118.7">B5</text>
<text x="209.3" y="115.2">C5</text>
<text x="209.3" y="117">B6</text>
<text x="213.8" y="115.2">DDI1_AUX_DN</text>
<text x="213.8" y="118.8">DDI1_AUX_DP</text>
<text x="234.7" y="116.1">DDI1_AUX_DN</text>
<text x="234.7" y="119.7">DDI1_AUX_DP</text>
<text x="246.8" y="119.7">27</text>
<text x="247" y="116.1">27</text>
<text x="29.9" y="125.9">1</text>
<text x="32" y="124.1">U17</text>
<text x="47.2" y="120.5">+1.05VS_VTT</text>
<text x="47.5" y="125.9">5</text>
<text x="58.7" y="125.9">10K_0402_5%</text>
<text x="64" y="124.1">R310</text>
<text x="70.8" y="121.4" transform="rotate(-90 70.8 121.4)">1</text>
<text x="108.1" y="125">9 PCH_GPIO55</text>
<text x="126.6" y="125.9">G_SEN_INT</text>
<text x="126.6" y="124.1">PCH_GPIO55</text>
<text x="131.6" y="120.5">T26</text>
<text x="138.7" y="120.5">@</text>
<text x="143.2" y="120.5">AD4</text>
<text x="144.3" y="124.1">U7</text>
<text x="144.6" y="125.9">L1</text>
<text x="209.3" y="120.5">A6</text>
<text x="6.1" y="130.2">11,46 VGATE</text>
<text x="29.9" y="129.4">2</text>
<text x="47.5" y="131.2">4</text>
<text x="53.7" y="131.2">VGATE_3V</text>
<text x="65.8" y="127.7">@</text>
<text x="70.8" y="130.2" transform="rotate(-90 70.8 130.2)">2</text>
<text x="108.1" y="130.3">9 PCH_GPIO51</text>
<text x="108.9" y="126.6">37 G_SEN_INT</text>
<text x="126.6" y="131.2">Project_ID0</text>
<text x="126.6" y="129.4">PCH_GPIO51</text>
<text x="126.6" y="127.7">Project_ID1</text>
<text x="144.3" y="129.4">R5</text>
<text x="144.6" y="127.6">L3</text>
<text x="144.6" y="131.2">L4</text>
<text x="209.3" y="127.6">C8</text>
<text x="209.3" y="131.2">D6</text>
<text x="209.3" y="129.4">A8</text>
<text x="236.2" y="131.9">CPU_EDP_HPD</text>
<text x="236.2" y="130.2">CPU_HDMI_HPD</text>
<text x="236.2" y="128.4">CPU_DP_HPD</text>
<text x="248.2" y="128.4">27</text>
<text x="249.3" y="131.9">25</text>
<text x="250.2" y="130.2">26</text>
<text x="29.9" y="133">3</text>
<text x="32" y="136.5">74AUP1G07GW_TSSOP5</text>
<text x="82.5" y="132.1">VGATE_3V 34</text>
<text x="32" y="138.3">@</text>
<text x="147.6" y="143.7">@</text>
<text x="147.6" y="141.9">HASWELL-MCP-E-ULT_BGA1168</text>
<text x="176.1" y="140.1">9 OF 19</text>
<text x="4.5" y="145.4">+3VS</text>
<text x="129.5" y="149">2</text>
<text x="129.8" y="147.2">0_0402_5%</text>
<text x="131.6" y="145.4">R405</text>
<text x="133.4" y="149">@</text>
<text x="138.2" y="149">1</text>
<text x="222.3" y="149">0_0402_5%</text>
<text x="224.1" y="147.2">R403</text>
<text x="10.7" y="150.8">RP27</text>
<text x="15.7" y="150.7">1</text>
<text x="15.7" y="152.5">2</text>
<text x="15.7" y="154.3">3</text>
<text x="24.4" y="150.7">8</text>
<text x="24.4" y="152.5">7</text>
<text x="24.4" y="154.3">6</text>
<text x="30.6" y="150.8">G_SEN_INT</text>
<text x="30.6" y="152.5">PCH_GPIO80</text>
<text x="30.6" y="154.3">MINI1_CLKREQ#</text>
<text x="53.4" y="155">MINI1_CLKREQ#</text>
<text x="67.2" y="155">31,7</text>
<text x="131.4" y="152.2">+3VS</text>
<text x="221.9" y="150.7">2</text>
<text x="222.3" y="155.7">+3VS</text>
<text x="225.8" y="150.8">@</text>
<text x="230.6" y="150.7">1</text>
<text x="15.7" y="156.1">4</text>
<text x="24.4" y="156.1">5</text>
<text x="24.9" y="157.9">10K_0804_8P4R_5%</text>
<text x="30.6" y="156.1">DEVSLP0</text>
<text x="53.4" y="156.8">DEVSLP0 32,9</text>
<text x="133" y="158.8" transform="rotate(-90 133 158.8)">5</text>
<text x="223.7" y="160.5" transform="rotate(-90 223.7 160.5)">5</text>
<text x="107.1" y="163.2">PLT_RST#</text>
<text x="107.1" y="166.8">DGPU_HOLD_RST#</text>
<text x="125.9" y="163.2">1</text>
<text x="125.9" y="166.8">2</text>
<text x="141.8" y="165">4</text>
<text x="164" y="165.9">PLTRST_VGA# 17</text>
<text x="199.5" y="165">PLT_RST#</text>
<text x="216.6" y="165">1</text>
<text x="232.4" y="166.8">4</text>
<text x="249.7" y="167.7">PLT_RST_BUF# 29,31</text>
<text x="119.2" y="173.9">U37</text>
<text x="133" y="172.8" transform="rotate(-90 133 172.8)">3</text>
<text x="145.5" y="169.4" transform="rotate(-90 145.5 169.4)">1</text>
<text x="147.6" y="172.1">R391</text>
<text x="147.6" y="173.9">100K_0402_5%</text>
<text x="216.6" y="168.5">2</text>
<text x="237.9" y="169.4" transform="rotate(-90 237.9 169.4)">1</text>
<text x="240.1" y="173.9">100K_0402_5%</text>
<text x="240.2" y="172.1">R416</text>
<text x="23" y="175.3">+3VS</text>
<text x="40.8" y="175.3">+3VS</text>
<text x="119.2" y="175.7">MC74VHC1G08DFT2G_SC70-5</text>
<text x="119.2" y="177.4">VGA@</text>
<text x="145.5" y="178.2" transform="rotate(-90 145.5 178.2)">2</text>
<text x="147.6" y="175.7">VGA@</text>
<text x="209.8" y="175.7">U30</text>
<text x="209.8" y="177.4">MC74VHC1G08DFT2G_SC70-5</text>
<text x="223.7" y="174.6" transform="rotate(-90 223.7 174.6)">3</text>
<text x="237.9" y="178.2" transform="rotate(-90 237.9 178.2)">2</text>
<text x="12.5" y="184.6">10K_0402_5%</text>
<text x="17.8" y="182.8">R205</text>
<text x="24.5" y="180.1" transform="rotate(-90 24.5 180.1)">1</text>
<text x="30.3" y="184.6">10K_0402_5%</text>
<text x="35.6" y="182.8">R204</text>
<text x="42.3" y="180.1" transform="rotate(-90 42.3 180.1)">1</text>
<text x="11.1" y="189.9">Project_ID1</text>
<text x="21.4" y="186.3">@</text>
<text x="24.5" y="188.8" transform="rotate(-90 24.5 188.8)">2</text>
<text x="28.8" y="189.9">Project_ID0</text>
<text x="39.2" y="186.3">@</text>
<text x="42.3" y="188.8" transform="rotate(-90 42.3 188.8)">2</text>
<text x="14.3" y="197">10K_0402_5%</text>
<text x="19.6" y="195.2">R214</text>
<text x="24.5" y="192.6" transform="rotate(-90 24.5 192.6)">2</text>
<text x="32" y="197">10K_0402_5%</text>
<text x="37.4" y="195.2">R215</text>
<text x="42.3" y="192.6" transform="rotate(-90 42.3 192.6)">2</text>
<text x="232.2" y="195.4">Title</text>
<text x="24.5" y="201.3" transform="rotate(-90 24.5 201.3)">1</text>
<text x="42.3" y="201.3" transform="rotate(-90 42.3 201.3)">1</text>
<text x="231.2" y="202.3">Custom</text>
<text x="231.9" y="200.6">Size</text>
<text x="237.2" y="200.6">Document Number</text>
<text x="289.9" y="200.6">Rev</text>
<text x="291.8" y="202.3">1.0</text>
<text x="231.5" y="205.9">Date:</text>
<text x="240.1" y="205.9">Tuesday, March 26, 2013</text>
<text x="267.1" y="205.9">Sheet</text>
<text x="275.6" y="205.9">8</text>
<text x="281" y="205.9">of</text>
<text x="286.3" y="205.9">52</text>
</g>
<g font-size="1.6" fill="#333">
<text x="148.5" y="34.5">SUSACK</text>
<text x="199.3" y="34.5">DSWVRMEN</text>
<text x="148.5" y="39.8">PCH_PWROK</text>
<text x="148.5" y="38.1">SYS_PWROK</text>
<text x="148.5" y="36.3">SYS_RESET</text>
<text x="148.5" y="41.6">APWROK</text>
<text x="201.6" y="36.3">DPWROK</text>
<text x="204.1" y="38.1">WAKE</text>
<text x="148.5" y="43.4">PLTRST</text>
<text x="194.3" y="45.2">SUS_STAT/GPIO61</text>
<text x="196.1" y="43.4">CLKRUN/GPIO32</text>
<text x="196.3" y="46.9">SUSCLK/GPIO62</text>
<text x="148.5" y="50.5">RSMRST</text>
<text x="148.5" y="52.3">SUSWARN/SUSPWRDNACK/GPIO30</text>
<text x="196.8" y="48.7">SLP_S5/GPIO63</text>
<text x="148.5" y="55.8">ACPRESENT/GPIO31</text>
<text x="148.5" y="57.6">BATLOW/GPIO72</text>
<text x="148.5" y="54.1">PWRBTN</text>
<text x="148.5" y="59.4">SLP_S0</text>
<text x="201.7" y="59.4">SLP_SUS</text>
<text x="203" y="54.1">SLP_S4</text>
<text x="203" y="55.8">SLP_S3</text>
<text x="203.9" y="57.6">SLP_A</text>
<text x="148.5" y="61.2">SLP_WLAN/GPIO29</text>
<text x="201.9" y="61.2">SLP_LAN</text>
<text x="43.6" y="95">B</text>
<text x="47" y="94.4" transform="rotate(-90 47 94.4)">P</text>
<text x="43.6" y="98.5">A</text>
<text x="47" y="98.7" transform="rotate(-90 47 98.7)">G</text>
<text x="49.7" y="96.7">Y</text>
<text x="148.5" y="103.8">EDP_BKLCTL</text>
<text x="148.5" y="105.6">EDP_BKLEN</text>
<text x="148.5" y="107.4">EDP_VDDEN</text>
<text x="193.3" y="105.6">DDPB_CTRLDATA</text>
<text x="194.4" y="107.4">DDPC_CTRLCLK</text>
<text x="194.5" y="103.8">DDPB_CTRLCLK</text>
<text x="193.2" y="109.2">DDPC_CTRLDATA</text>
<text x="148.5" y="114.5">PIRQA/GPIO77</text>
<text x="148.5" y="116.3">PIRQB/GPIO78</text>
<text x="148.5" y="118.1">PIRQC/GPIO79</text>
<text x="148.5" y="119.8">PIRQD/GPIO80</text>
<text x="197.3" y="118.1">DDPC_AUXN</text>
<text x="197.4" y="116.3">DDPB_AUXN</text>
<text x="197.4" y="119.8">DDPB_AUXP</text>
<text x="148.5" y="121.6">PME</text>
<text x="148.5" y="125.2">GPIO55</text>
<text x="197.4" y="121.6">DDPC_AUXP</text>
<text x="32.9" y="130.5">A</text>
<text x="32.9" y="127">NC</text>
<text x="42" y="127">VCC</text>
<text x="148.5" y="127">GPIO52</text>
<text x="148.5" y="128.7">GPIO54</text>
<text x="148.5" y="130.5">GPIO51</text>
<text x="198.3" y="130.5">DDPC_HPD</text>
<text x="198.4" y="128.7">DDPB_HPD</text>
<text x="32.9" y="134.1">GND</text>
<text x="44.3" y="132.3">Y</text>
<text x="148.5" y="132.3">GPIO53</text>
<text x="199.6" y="132.3">EDP_HPD</text>
<text x="128.9" y="164.3">IN1</text>
<text x="128.9" y="167.9">IN2</text>
<text x="134.1" y="164.4" transform="rotate(-90 134.1 164.4)">VCC</text>
<text x="136.2" y="166.1">OUT</text>
<text x="219.6" y="166.1">IN1</text>
<text x="224.8" y="166.1" transform="rotate(-90 224.8 166.1)">VCC</text>
<text x="226.9" y="167.9">OUT</text>
<text x="134.1" y="169.8" transform="rotate(-90 134.1 169.8)">GND</text>
<text x="219.6" y="169.6">IN2</text>
<text x="224.8" y="171.6" transform="rotate(-90 224.8 171.6)">GND</text>
</g>
<g font-size="1.4">
<text x="204.5" y="68.8">Rev1p2</text>
<text x="165.4" y="122.2">GPIO</text>
<text x="202.7" y="140">Rev1p2</text>
<text x="125.6" y="199.7">THIS SHEET OF ENGINEERING DRAWING IS THE PROPRIETARY PROPERTY OF COMPAL ELECTRONICS, INC. AND CONTAINS CONFIDENTIAL</text>
<text x="125.6" y="201.3">AND TRADE SECRET INFORMATION. THIS SHEET MAY NOT BE TRANSFERED FROM THE CUSTODY OF THE COMPETENT DIVISION OF R&amp;D</text>
<text x="125.6" y="202.9">DEPARTMENT EXCEPT AS AUTHORIZED BY COMPAL ELECTRONICS, INC. NEITHER THIS SHEET NOR THE INFORMATION IT CONTAINS</text>
<text x="125.6" y="204.6">MAY BE USED BY OR DISCLOSED TO ANY THIRD PARTY WITHOUT PRIOR WRITTEN CONSENT OF COMPAL ELECTRONICS, INC.</text>
</g>
<g font-size="1.3">
<text x="31.2" y="1.3">5</text>
<text x="89.8" y="1.3">4</text>
<text x="148.5" y="1.3">3</text>
<text x="207.2" y="1.3">2</text>
<text x="265.8" y="1.3">1</text>
<text x=".5" y="28.5">D</text>
<text x="169.8" y="25.7">HASWELL_MCP_E</text>
<text x="295.6" y="28.5">D</text>
<text x="167.2" y="31.4">SYSTEM POWER MANAGEMENT</text>
<text x=".5" y="79.6">C</text>
<text x="295.6" y="79.6">C</text>
<text x="168.9" y="93.2">HASWELL_MCP_E</text>
<text x="161.8" y="106">eDP SIDEBAND</text>
<text x="183.2" y="116.7">DISPLAY</text>
<text x=".5" y="130.7">B</text>
<text x="295.6" y="130.7">B</text>
<text x=".5" y="181.8">A</text>
<text x="295.6" y="181.8">A</text>
<text x="31.2" y="207.6">5</text>
<text x="89.8" y="207.6">4</text>
<text x="148.5" y="207.6">3</text>
<text x="207.2" y="207.6">2</text>
<text x="265.8" y="207.6">1</text>
</g>
</svg>
